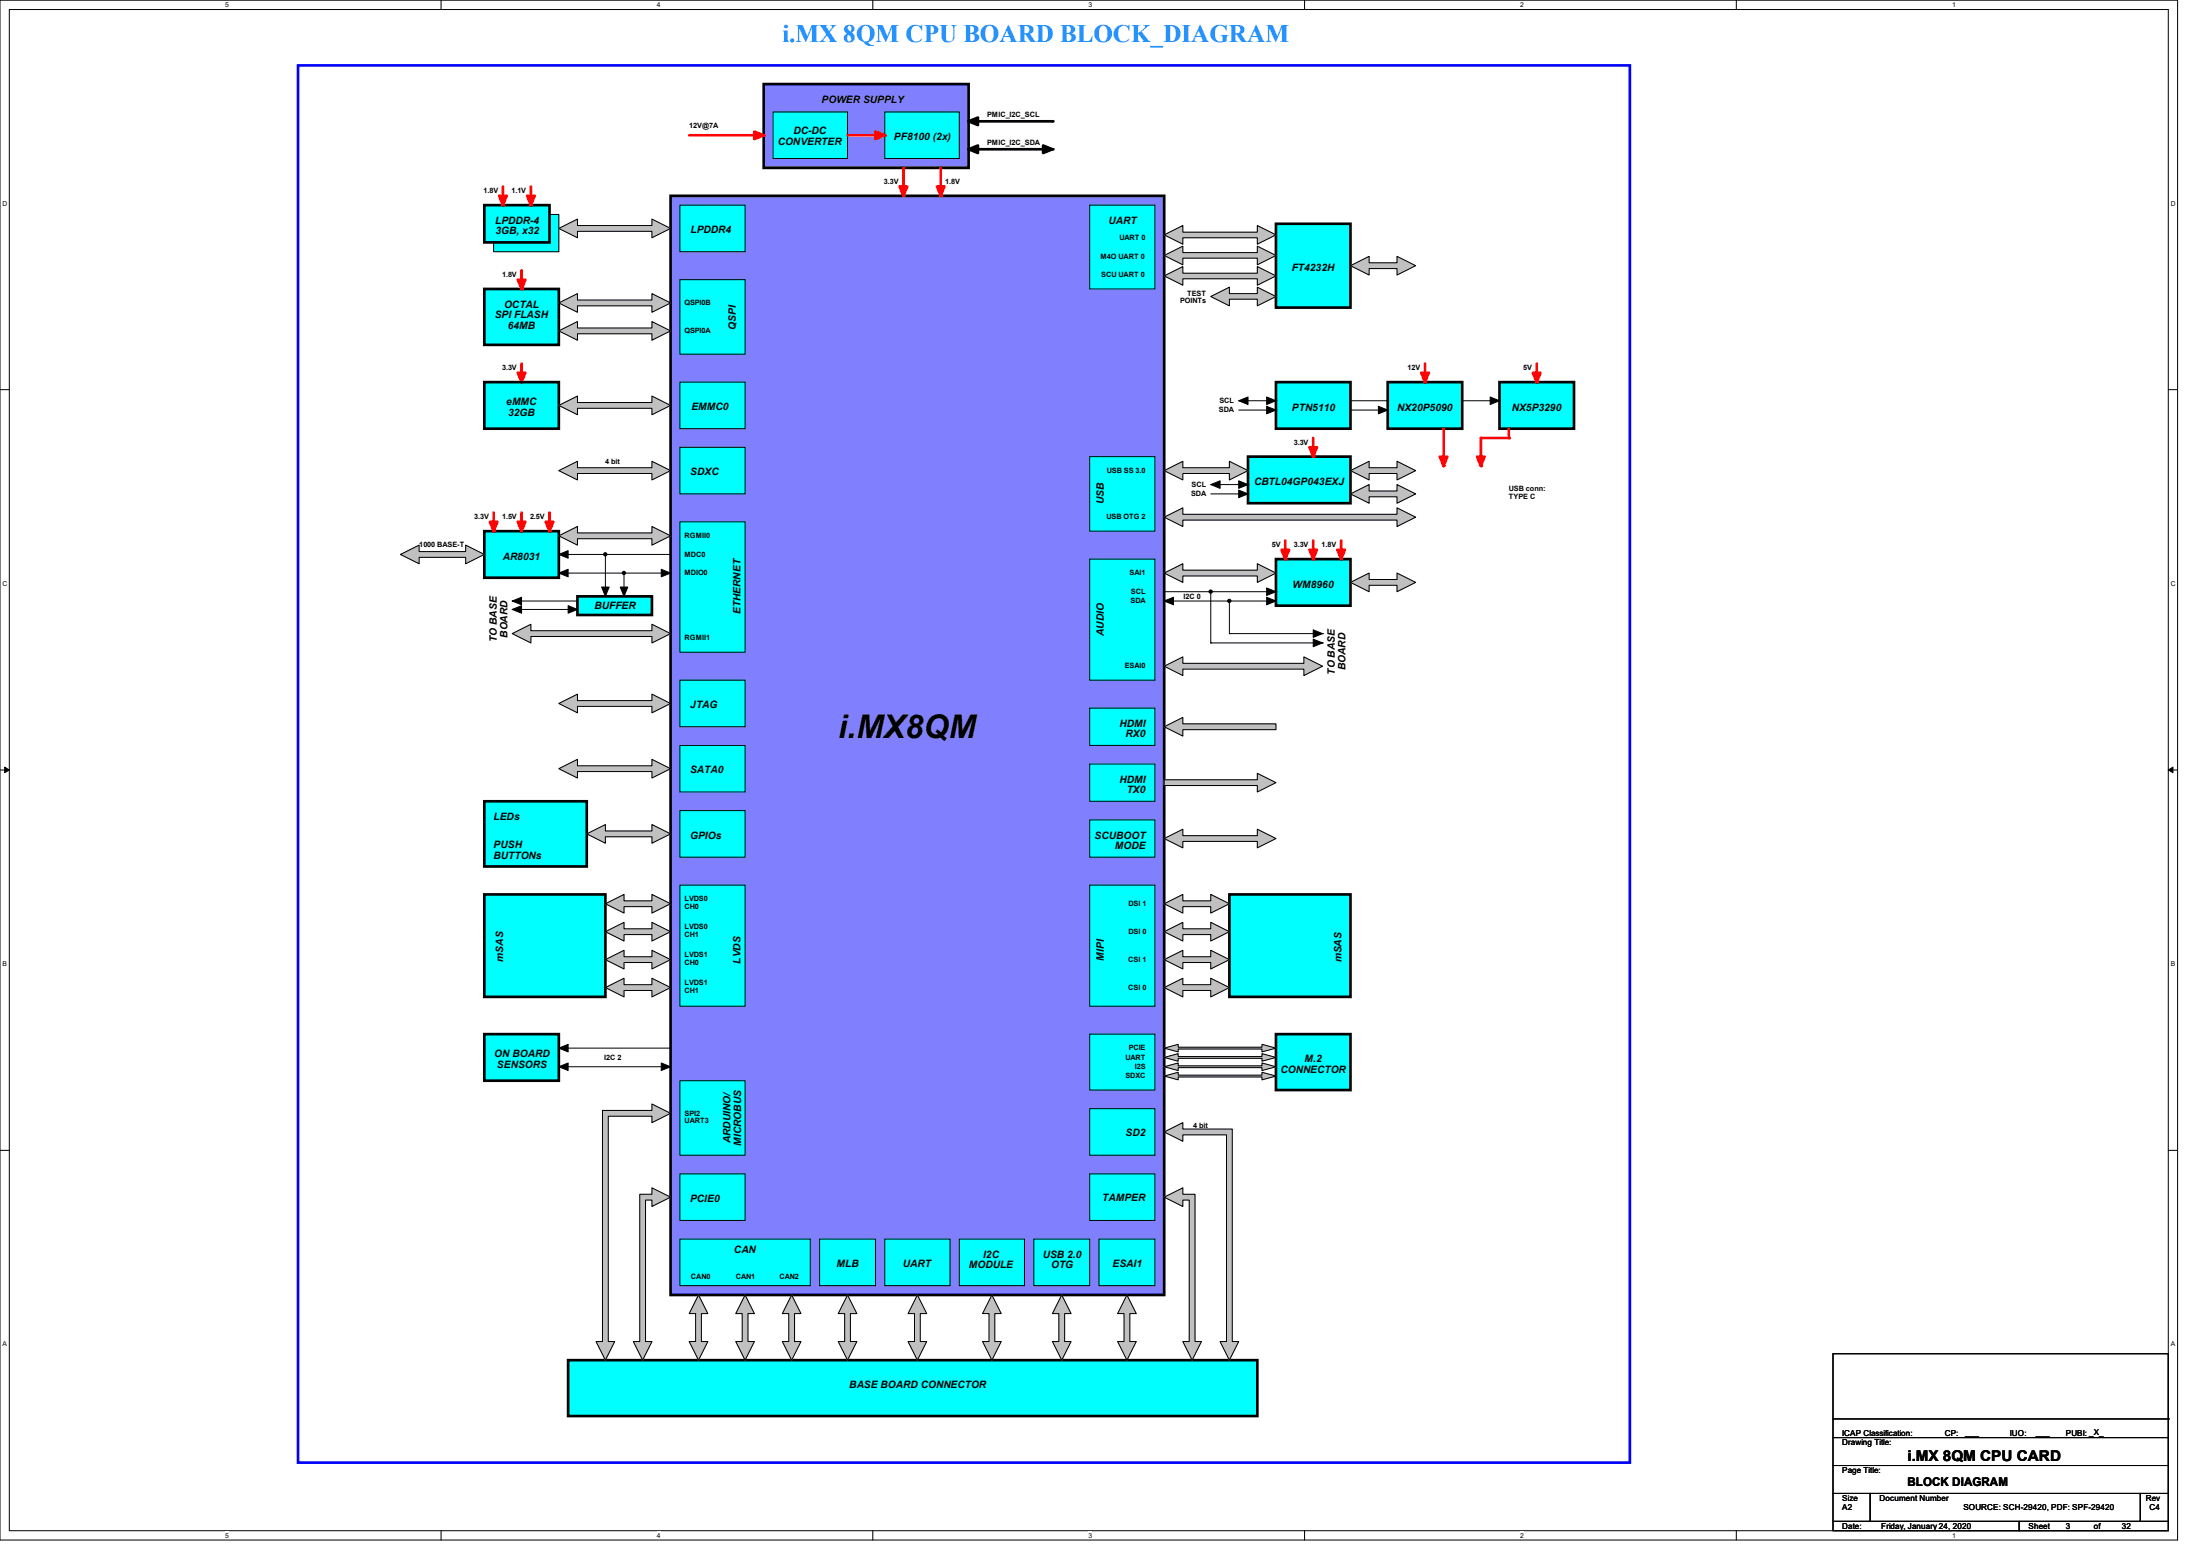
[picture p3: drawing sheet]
<svg xmlns="http://www.w3.org/2000/svg" width="420mm" height="297mm" viewBox="0 0 420 297" stroke-linecap="round" stroke-linejoin="round" font-family="sans-serif">
<path d="M0 0h415.7v294h-415.7zM1.8 1.8h412.1v290.4h-412.1z" fill="none" stroke="#000" stroke-width=".19"/>
<g fill="#fff">
<path d="M43 .2h.6v1.4h-.6z"/>
<path d="M43 292.4h.6v1.4h-.6z"/>
</g>
<path d="M84.2 0v1.8M84.2 292.2v1.8" fill="none" stroke="#000" stroke-width=".19"/>
<g fill="#fff">
<path d="M125.4 .2h.7v1.4h-.7z"/>
<path d="M125.4 292.4h.7v1.4h-.7z"/>
</g>
<path d="M166.6 0v1.8M166.6 292.2v1.8" fill="none" stroke="#000" stroke-width=".19"/>
<g fill="#fff">
<path d="M207.8 .2h.7v1.4h-.7z"/>
<path d="M207.8 292.4h.7v1.4h-.7z"/>
</g>
<path d="M249 0v1.8M249 292.2v1.8" fill="none" stroke="#000" stroke-width=".19"/>
<g fill="#fff">
<path d="M290.2 .2h.7v1.4h-.7z"/>
<path d="M290.2 292.4h.7v1.4h-.7z"/>
</g>
<path d="M331.5 0v1.8M331.5 292.2v1.8" fill="none" stroke="#000" stroke-width=".19"/>
<g fill="#fff">
<path d="M372.7 .2h.6v1.4h-.6z"/>
<path d="M372.7 292.4h.6v1.4h-.6z"/>
<path d="M.5 38.1h.9v1.4h-.9z"/>
<path d="M414.4 38.1h.9v1.4h-.9z"/>
<path d="M.5 110.7h.9v1.4h-.9z"/>
<path d="M414.4 110.7h.9v1.4h-.9z"/>
</g>
<path d="M0 74.4h1.8M413.9 74.4h1.8" fill="none" stroke="#000" stroke-width=".19"/>
<g fill="#fff">
<path d="M.5 183.3h.8v1.4h-.8z"/>
<path d="M414.4 183.3h.8v1.4h-.8z"/>
</g>
<path d="M0 147h1.8M413.9 147h1.8" fill="none" stroke="#000" stroke-width=".19"/>
<path d="M.9 146.4l.9 .6-.9 .5zM413.9 147l.9-.6v1.1z" fill="#000" stroke="#000" stroke-width=".19"/>
<g fill="#fff">
<path d="M.5 255.9h.8v1.4h-.8z"/>
<path d="M414.4 255.9h.8v1.4h-.8z"/>
</g>
<path d="M147.6 21.4h14.2v8.9h-14.2zM168.9 21.4h14.2v8.9h-14.2zM0 219.6h1.8M413.9 219.6h1.8" fill="none" stroke="#000" stroke-width=".19"/>
<path d="M56.9 12.5h254.2v266.7h-254.2z" fill="none" stroke="#00f" stroke-width=".51"/>
<g fill="#8080ff" stroke="#8080ff" stroke-width=".19">
<path d="M128 37.4h94.2v209.8h-94.2z" fill-rule="evenodd"/>
<path d="M145.8 16h39.1v16h-39.1z" fill-rule="evenodd"/>
</g>
<g fill="#0ff" stroke="#0ff" stroke-width=".19">
<path d="M147.6 21.4h14.2v8.9h-14.2z" fill-rule="evenodd"/>
<path d="M168.9 21.4h14.2v8.9h-14.2z" fill-rule="evenodd"/>
</g>
<path d="M145.8 16h39.1v16h-39.1z" fill="none" stroke="#000" stroke-width=".51"/>
<path d="M131.6 25.8h14.2" fill="none" stroke="#f00" stroke-width=".51"/>
<circle cx="145.8" cy="25.8" r=".25" fill="#f00"/>
<path d="M144 25.1l1.8 .7-1.8 .7z" fill-rule="evenodd" fill="#f00" stroke="#f00" stroke-width=".51"/>
<path d="M161.8 25.8h7.1" fill="none" stroke="#f00" stroke-width=".51"/>
<circle cx="168.9" cy="25.8" r=".25" fill="#f00"/>
<path d="M167.1 25.1l1.8 .7-1.8 .7z" fill-rule="evenodd" fill="#f00" stroke="#f00" stroke-width=".51"/>
<path d="M92.5 39.2h12.4v7.1h-12.4zM184.9 23.2h16M184.9 28.5h16M92.5 55.2h14.2v10.6h-14.2z" fill="none" stroke="#000" stroke-width=".51"/>
<g fill="#000">
<circle cx="200.9" cy="28.5" r=".25"/>
<circle cx="200.9" cy="23.2" r=".25"/>
</g>
<g fill="#000" stroke="#000" stroke-width=".51">
<path d="M184.9 23.2l1.8-.8v1.5z" fill-rule="evenodd"/>
<path d="M184.9 28.5l1.8-.7v1.4z" fill-rule="evenodd"/>
<path d="M199.1 27.8l1.8 .7-1.8 .7z" fill-rule="evenodd"/>
</g>
<g fill="#0ff" stroke="#0ff" stroke-width=".19">
<path d="M92.5 39.2h12.4v7.1h-12.4z" fill-rule="evenodd"/>
<path d="M94.2 46.3h10.7v-5.4h1.8v7.1h-12.5z" fill-rule="evenodd"/>
<path d="M92.5 55.2h14.2v10.6h-14.2z" fill-rule="evenodd"/>
</g>
<path d="M94.2 46.3h10.7v-5.4h1.8v7.1h-12.5z" fill="none" stroke="#000" stroke-width=".19"/>
<path d="M101.3 35.6v3.6" fill="none" stroke="#f00" stroke-width=".51"/>
<circle cx="101.3" cy="39.2" r=".25" fill="#f00"/>
<path d="M100.6 37.4h1.5l-.8 1.8z" fill-rule="evenodd" fill="#f00" stroke="#f00" stroke-width=".51"/>
<path d="M96 35.6v3.6" fill="none" stroke="#f00" stroke-width=".51"/>
<circle cx="96" cy="39.2" r=".25" fill="#f00"/>
<path d="M95.3 37.4h1.4l-.7 1.8z" fill-rule="evenodd" fill="#f00" stroke="#f00" stroke-width=".51"/>
<path d="M99.6 51.6v3.6" fill="none" stroke="#f00" stroke-width=".51"/>
<circle cx="99.6" cy="55.2" r=".25" fill="#f00"/>
<path d="M98.8 53.4h1.5l-.7 1.8z" fill-rule="evenodd" fill="#f00" stroke="#f00" stroke-width=".51"/>
<path d="M92.5 72.9h14.2v8.9h-14.2z" fill-rule="evenodd" fill="#0ff" stroke="#0ff" stroke-width=".19"/>
<path d="M99.6 69.4v3.5" fill="none" stroke="#f00" stroke-width=".51"/>
<circle cx="99.6" cy="72.9" r=".25" fill="#f00"/>
<path d="M98.8 71.2h1.5l-.7 1.7z" fill-rule="evenodd" fill="#f00" stroke="#f00" stroke-width=".51"/>
<path d="M92.5 72.9h14.2v8.9h-14.2z" fill="none" stroke="#000" stroke-width=".51"/>
<path d="M92.5 101.4h14.2v8.9h-14.2z" fill-rule="evenodd" fill="#0ff" stroke="#0ff" stroke-width=".19"/>
<path d="M99.6 97.8v3.6" fill="none" stroke="#f00" stroke-width=".51"/>
<circle cx="99.6" cy="101.4" r=".25" fill="#f00"/>
<path d="M92.5 101.4h14.2v8.9h-14.2z" fill="none" stroke="#000" stroke-width=".51"/>
<path d="M98.8 99.6h1.5l-.7 1.8z" fill-rule="evenodd" fill="#f00" stroke="#f00" stroke-width=".51"/>
<path d="M94.2 97.8v3.6" fill="none" stroke="#f00" stroke-width=".51"/>
<circle cx="94.2" cy="101.4" r=".25" fill="#f00"/>
<path d="M93.5 99.6h1.5l-.8 1.8z" fill-rule="evenodd" fill="#f00" stroke="#f00" stroke-width=".51"/>
<path d="M104.9 97.8v3.6" fill="none" stroke="#f00" stroke-width=".51"/>
<circle cx="104.9" cy="101.4" r=".25" fill="#f00"/>
<path d="M104.2 99.6h1.4l-.7 1.8z" fill-rule="evenodd" fill="#f00" stroke="#f00" stroke-width=".51"/>
<g fill="#000" stroke="#000" stroke-width=".19">
<path d="M97.8 114.7l1.8-.7v1.4z" fill-rule="evenodd"/>
<path d="M97.8 116.3l1.8-.7v1.5z" fill-rule="evenodd"/>
<path d="M106.7 105.8l1.8-.7v1.5z" fill-rule="evenodd"/>
<path d="M106.7 109.4l1.8-.7v1.4z" fill-rule="evenodd"/>
<path d="M108.5 115.6l1.7 .7-1.7 .8z" fill-rule="evenodd"/>
<path d="M114.9 112.1h1.4l-.7 1.7z" fill-rule="evenodd"/>
<path d="M118.4 112.1h1.4l-.7 1.7z" fill-rule="evenodd"/>
<path d="M126.2 108.7l1.8 .7-1.8 .7z" fill-rule="evenodd"/>
<path d="M222.2 114.7l1.8-.7v1.4z" fill-rule="evenodd"/>
<path d="M241.8 112.2l1.8 .7-1.8 .8z" fill-rule="evenodd"/>
<path d="M241.8 114l1.8 .7-1.8 .7z" fill-rule="evenodd"/>
<path d="M250.7 120.2l1.8 .7-1.8 .8z" fill-rule="evenodd"/>
<path d="M250.7 122l1.8 .7-1.8 .7z" fill-rule="evenodd"/>
<path d="M106.7 200.1l1.8-.8v1.5z" fill-rule="evenodd"/>
<path d="M106.7 203.6l1.8-.7v1.4z" fill-rule="evenodd"/>
<path d="M126.2 202.9l1.8 .7-1.8 .7z" fill-rule="evenodd"/>
<circle cx="115.5" cy="105.8" r=".32"/>
<circle cx="119.1" cy="109.4" r=".32"/>
<circle cx="231.1" cy="112.9" r=".32"/>
<circle cx="234.7" cy="114.7" r=".32"/>
</g>
<g fill="none" stroke="#000" stroke-width=".19">
<path d="M97.8 116.3h.1M97.8 114.7h.1M97.8 116.3h12.4M97.8 114.7h12.4M106.7 105.8h.1M106.7 109.4h.1M106.7 105.8h21.3M106.7 109.4h21.3M115.6 113.8h.1M115.6 105.8v8M119.1 113.8h.1M119.1 109.4v4.4"/>
<path d="M222.2 114.7h.1M222.2 114.7h21.4M222.2 112.9h21.4M231.1 112.9v9.8M234.7 114.7v6.2M243.6 112.9h.1M231.1 122.7h.1M231.1 122.7h21.4M234.7 120.9h.1M234.7 120.9h17.8M252.5 120.9h.1M252.5 122.7h.1"/>
<path d="M106.7 200.1h.1M106.7 203.6h.1M106.7 200.1h21.3M106.7 203.6h21.3"/>
</g>
<g fill="#0ff" stroke="#0ff" stroke-width=".19">
<path d="M110.2 113.8h14.3v3.6h-14.3z" fill-rule="evenodd"/>
<path d="M108.5 259.6h131.5v10.7h-131.5z" fill-rule="evenodd"/>
<path d="M92.5 197.4h14.2v8.9h-14.2z" fill-rule="evenodd"/>
<path d="M92.5 170.7h23.1v19.6h-23.1z" fill-rule="evenodd"/>
<path d="M234.7 170.7h23.1v19.6h-23.1z" fill-rule="evenodd"/>
<path d="M243.6 197.4h14.2v10.7h-14.2z" fill-rule="evenodd"/>
<path d="M92.5 153h19.5v12.4h-19.5z" fill-rule="evenodd"/>
<path d="M243.6 106.7h14.2v8.9h-14.2z" fill-rule="evenodd"/>
</g>
<path d="M110.2 113.8h14.3v3.6h-14.3zM243.6 106.7h14.2v8.9h-14.2zM92.5 153h19.5v12.4h-19.5zM92.5 170.7h23.1v19.6h-23.1zM234.7 170.7h23.1v19.6h-23.1zM92.5 197.4h14.2v8.9h-14.2zM243.6 197.4h14.2v10.7h-14.2zM108.5 259.6h131.5v10.7h-131.5z" fill="none" stroke="#000" stroke-width=".51"/>
<path d="M245.4 103.2v3.5" fill="none" stroke="#f00" stroke-width=".51"/>
<circle cx="245.4" cy="106.7" r=".25" fill="#f00"/>
<path d="M250.7 103.2v3.5" fill="none" stroke="#f00" stroke-width=".51"/>
<circle cx="250.7" cy="106.7" r=".25" fill="#f00"/>
<path d="M256 103.2v3.5" fill="none" stroke="#f00" stroke-width=".51"/>
<circle cx="256" cy="106.7" r=".25" fill="#f00"/>
<g fill="#f00" stroke="#f00" stroke-width=".51">
<path d="M244.6 104.9h1.5l-.7 1.8z" fill-rule="evenodd"/>
<path d="M250 104.9h1.4l-.7 1.8z" fill-rule="evenodd"/>
<path d="M255.3 104.9h1.5l-.8 1.8z" fill-rule="evenodd"/>
</g>
<path d="M238.3 87.2h19.5v8.9h-19.5z" fill-rule="evenodd" fill="#0ff" stroke="#0ff" stroke-width=".19"/>
<path d="M238.3 87.2h19.5v8.9h-19.5z" fill="none" stroke="#000" stroke-width=".51"/>
<path d="M250.7 83.6v3.6" fill="none" stroke="#f00" stroke-width=".51"/>
<circle cx="250.7" cy="87.2" r=".25" fill="#f00"/>
<path d="M250 85.4h1.4l-.7 1.8z" fill-rule="evenodd" fill="#f00" stroke="#f00" stroke-width=".51"/>
<g fill="none" stroke="#000" stroke-width=".19">
<path d="M236.5 76.5h7.1M236.5 78.3h7.1M243.6 76.5h.1M243.6 78.3h.1M257.8 76.5h7.1M257.8 78.3h7.1M264.9 76.5h.1M264.9 78.3h.1M279.1 76.5h7.2M286.3 76.5h.1M231.1 92.5h7.2M231.1 94.3h7.2"/>
<path d="M238.3 92.5h.1M238.3 94.3h.1"/>
</g>
<g fill="#000" stroke="#000" stroke-width=".19">
<path d="M236.5 76.5l1.8-.7v1.4z" fill-rule="evenodd"/>
<path d="M241.8 75.8l1.8 .7-1.8 .7z" fill-rule="evenodd"/>
<path d="M241.8 77.6l1.8 .7-1.8 .7z" fill-rule="evenodd"/>
<path d="M263.1 77.6l1.8 .7-1.8 .7z" fill-rule="evenodd"/>
<path d="M284.5 75.8l1.8 .7-1.8 .7z" fill-rule="evenodd"/>
<path d="M231.1 92.5l1.8-.7v1.4z" fill-rule="evenodd"/>
<path d="M236.5 91.8l1.8 .7-1.8 .7z" fill-rule="evenodd"/>
<path d="M236.5 93.6l1.8 .7-1.8 .7z" fill-rule="evenodd"/>
</g>
<g fill="#0ff" stroke="#0ff" stroke-width=".19">
<path d="M243.6 72.9h14.2v8.9h-14.2z" fill-rule="evenodd"/>
<path d="M264.9 72.9h14.2v8.9h-14.2z" fill-rule="evenodd"/>
<path d="M286.3 72.9h14.2v8.9h-14.2z" fill-rule="evenodd"/>
</g>
<path d="M243.6 72.9h14.2v8.9h-14.2zM264.9 72.9h14.2v8.9h-14.2zM286.3 72.9h14.2v8.9h-14.2z" fill="none" stroke="#000" stroke-width=".51"/>
<path d="M272 69.4v3.5" fill="none" stroke="#f00" stroke-width=".51"/>
<circle cx="272" cy="72.9" r=".25" fill="#f00"/>
<path d="M271.3 71.2h1.5l-.8 1.7z" fill-rule="evenodd" fill="#f00" stroke="#f00" stroke-width=".51"/>
<path d="M293.4 69.4v3.5" fill="none" stroke="#f00" stroke-width=".51"/>
<circle cx="293.4" cy="72.9" r=".25" fill="#f00"/>
<path d="M292.7 71.2h1.4l-.7 1.7z" fill-rule="evenodd" fill="#f00" stroke="#f00" stroke-width=".51"/>
<path d="M275.6 81.8v7.1" fill="none" stroke="#f00" stroke-width=".51"/>
<circle cx="275.6" cy="88.9" r=".25" fill="#f00"/>
<path d="M274.9 87.2h1.4l-.7 1.7z" fill-rule="evenodd" fill="#f00" stroke="#f00" stroke-width=".51"/>
<path d="M282.7 83.6v5.3" fill="none" stroke="#f00" stroke-width=".51"/>
<circle cx="282.7" cy="88.9" r=".25" fill="#f00"/>
<path d="M282 87.2h1.4l-.7 1.7z" fill-rule="evenodd" fill="#f00" stroke="#f00" stroke-width=".51"/>
<path d="M288 81.8v1.8" fill="none" stroke="#f00" stroke-width=".51"/>
<circle cx="288" cy="83.6" r=".25" fill="#f00"/>
<path d="M282.7 83.6h5.3" fill="none" stroke="#f00" stroke-width=".51"/>
<circle cx="288" cy="83.6" r=".25" fill="#f00"/>
<g fill="#0ff" stroke="#0ff" stroke-width=".19">
<path d="M243.6 42.7h14.2v16h-14.2z" fill-rule="evenodd"/>
<path d="M208 39.2h12.5v16h-12.5z" fill-rule="evenodd"/>
<path d="M208 87.2h12.5v14.2h-12.5z" fill-rule="evenodd"/>
<path d="M208 106.7h12.5v23.1h-12.5z" fill-rule="evenodd"/>
<path d="M208 135.2h12.5v7.1h-12.5z" fill-rule="evenodd"/>
<path d="M208 145.8h12.5v7.2h-12.5z" fill-rule="evenodd"/>
<path d="M208 156.5h12.5v7.1h-12.5z" fill-rule="evenodd"/>
<path d="M208 169h12.5v23.1h-12.5z" fill-rule="evenodd"/>
<path d="M208 197.4h12.5v10.7h-12.5z" fill-rule="evenodd"/>
<path d="M208 211.6h12.5v8.9h-12.5z" fill-rule="evenodd"/>
<path d="M208 224.1h12.5v8.9h-12.5z" fill-rule="evenodd"/>
<path d="M209.8 236.5h10.7v8.9h-10.7z" fill-rule="evenodd"/>
<path d="M129.8 236.5h24.9v8.9h-24.9z" fill-rule="evenodd"/>
<path d="M156.5 236.5h10.6v8.9h-10.6z" fill-rule="evenodd"/>
<path d="M168.9 236.5h12.5v8.9h-12.5z" fill-rule="evenodd"/>
<path d="M183.1 236.5h12.5v8.9h-12.5z" fill-rule="evenodd"/>
<path d="M197.4 236.5h10.6v8.9h-10.6z" fill-rule="evenodd"/>
<path d="M129.8 224.1h12.4v8.9h-12.4z" fill-rule="evenodd"/>
<path d="M129.8 206.3h12.4v14.2h-12.4z" fill-rule="evenodd"/>
<path d="M129.8 169h12.4v23.1h-12.4z" fill-rule="evenodd"/>
<path d="M129.8 154.7h12.4v8.9h-12.4z" fill-rule="evenodd"/>
<path d="M129.8 142.3h12.4v8.9h-12.4z" fill-rule="evenodd"/>
<path d="M129.8 129.8h12.4v8.9h-12.4z" fill-rule="evenodd"/>
<path d="M129.8 99.6h12.4v24.9h-12.4z" fill-rule="evenodd"/>
<path d="M129.8 85.4h12.4v8.9h-12.4z" fill-rule="evenodd"/>
<path d="M129.8 72.9h12.4v8.9h-12.4z" fill-rule="evenodd"/>
<path d="M129.8 53.4h12.4v14.2h-12.4z" fill-rule="evenodd"/>
<path d="M129.8 39.2h12.4v8.8h-12.4z" fill-rule="evenodd"/>
</g>
<path d="M128 37.4h94.2v209.8h-94.2zM243.6 42.7h14.2v16h-14.2z" fill="none" stroke="#000" stroke-width=".51"/>
<g fill="none" stroke="#000" stroke-width=".19">
<path d="M129.8 39.2h12.4v8.8h-12.4zM208 39.2h12.5v16h-12.5zM129.8 53.4h12.4v14.2h-12.4zM129.8 72.9h12.4v8.9h-12.4zM129.8 99.6h12.4v24.9h-12.4zM129.8 85.4h12.4v8.9h-12.4zM208 87.2h12.5v14.2h-12.5zM208 106.7h12.5v23.1h-12.5zM129.8 129.8h12.4v8.9h-12.4zM208 135.2h12.5v7.1h-12.5zM129.8 154.7h12.4v8.9h-12.4zM129.8 142.3h12.4v8.9h-12.4z"/>
<path d="M208 145.8h12.5v7.2h-12.5zM208 156.5h12.5v7.1h-12.5zM129.8 169h12.4v23.1h-12.4zM208 169h12.5v23.1h-12.5zM208 197.4h12.5v10.7h-12.5zM129.8 206.3h12.4v14.2h-12.4zM208 211.6h12.5v8.9h-12.5zM129.8 236.5h24.9v8.9h-24.9zM129.8 224.1h12.4v8.9h-12.4zM156.5 236.5h10.6v8.9h-10.6zM168.9 236.5h12.5v8.9h-12.5zM183.1 236.5h12.5v8.9h-12.5z"/>
<path d="M197.4 236.5h10.6v8.9h-10.6zM208 224.1h12.5v8.9h-12.5zM209.8 236.5h10.7v8.9h-10.7z"/>
</g>
<path d="M172.5 32v5.4" fill="none" stroke="#f00" stroke-width=".51"/>
<circle cx="172.5" cy="37.4" r=".25" fill="#f00"/>
<path d="M179.6 32v5.4" fill="none" stroke="#f00" stroke-width=".51"/>
<circle cx="179.6" cy="37.4" r=".25" fill="#f00"/>
<g fill="#f00" stroke="#f00" stroke-width=".51">
<path d="M171.7 35.6h1.5l-.7 1.8z" fill-rule="evenodd"/>
<path d="M178.9 35.6h1.4l-.7 1.8z" fill-rule="evenodd"/>
</g>
<g fill="#c0c0c0" stroke="#c0c0c0" stroke-width=".19">
<path d="M106.7 43.6l3.5-1.8v1.3h14.3v-1.3l3.5 1.8-3.5 1.8v-1.2h-14.3v1.2z" fill-rule="evenodd"/>
<path d="M106.7 57.8l3.5-1.8v1.3h14.3v-1.3l3.5 1.8-3.5 1.8v-1.2h-14.3v1.2z" fill-rule="evenodd"/>
<path d="M106.7 63.2l3.5-1.8v1.2h14.3v-1.2l3.5 1.8-3.5 1.7v-1.2h-14.3v1.2z" fill-rule="evenodd"/>
<path d="M106.7 77.4l3.5-1.8v1.2h14.3v-1.2l3.5 1.8-3.5 1.8v-1.3h-14.3v1.3z" fill-rule="evenodd"/>
<path d="M106.7 89.8l3.5-1.7v1.2h14.3v-1.2l3.5 1.7-3.5 1.8v-1.2h-14.3v1.2z" fill-rule="evenodd"/>
<path d="M106.7 102.3l3.5-1.8v1.2h14.3v-1.2l3.5 1.8-3.5 1.8v-1.3h-14.3v1.3z" fill-rule="evenodd"/>
<path d="M76.5 105.8l3.5-1.7v1.2h8.9v-1.2l3.6 1.7-3.6 1.8v-1.2h-8.9v1.2z" fill-rule="evenodd"/>
<path d="M97.8 120.9l3.5-1.7v1.2h23.2v-1.2l3.5 1.7-3.5 1.8v-1.2h-23.2v1.2z" fill-rule="evenodd"/>
<path d="M106.7 134.3l3.5-1.8v1.2h14.3v-1.2l3.5 1.8-3.5 1.8v-1.3h-14.3v1.3z" fill-rule="evenodd"/>
<path d="M106.7 146.7l3.5-1.8v1.3h14.3v-1.3l3.5 1.8-3.5 1.8v-1.2h-14.3v1.2z" fill-rule="evenodd"/>
<path d="M112 159.2l3.6-1.8v1.2h8.9v-1.2l3.5 1.8-3.5 1.8v-1.3h-8.9v1.3z" fill-rule="evenodd"/>
<path d="M115.6 172.5l3.5-1.8v1.3h5.4v-1.3l3.5 1.8-3.5 1.8v-1.2h-5.4v1.2z" fill-rule="evenodd"/>
<path d="M115.6 177.8l3.5-1.7v1.2h5.4v-1.2l3.5 1.7-3.5 1.8v-1.2h-5.4v1.2z" fill-rule="evenodd"/>
<path d="M115.6 183.2l3.5-1.8v1.2h5.4v-1.2l3.5 1.8-3.5 1.8v-1.3h-5.4v1.3z" fill-rule="evenodd"/>
<path d="M115.6 188.5l3.5-1.8v1.3h5.4v-1.3l3.5 1.8-3.5 1.8v-1.2h-5.4v1.2z" fill-rule="evenodd"/>
<path d="M133.3 247.2l1.8 3.5h-1.2v5.4h1.2l-1.8 3.5-1.7-3.5h1.2v-5.4h-1.2z" fill-rule="evenodd"/>
<path d="M142.2 247.2l1.8 3.5h-1.2v5.4h1.2l-1.8 3.5-1.7-3.5h1.2v-5.4h-1.2z" fill-rule="evenodd"/>
<path d="M151.1 247.2l1.8 3.5h-1.2v5.4h1.2l-1.8 3.5-1.7-3.5h1.2v-5.4h-1.2z" fill-rule="evenodd"/>
<path d="M161.8 247.2l1.8 3.5h-1.3v5.4h1.3l-1.8 3.5-1.8-3.5h1.2v-5.4h-1.2z" fill-rule="evenodd"/>
<path d="M175.1 247.2l1.8 3.5h-1.2v5.4h1.2l-1.8 3.5-1.7-3.5h1.2v-5.4h-1.2z" fill-rule="evenodd"/>
<path d="M189.4 247.2l1.7 3.5h-1.2v5.4h1.2l-1.7 3.5-1.8-3.5h1.2v-5.4h-1.2z" fill-rule="evenodd"/>
<path d="M202.7 247.2l1.8 3.5h-1.3v5.4h1.3l-1.8 3.5-1.8-3.5h1.2v-5.4h-1.2z" fill-rule="evenodd"/>
<path d="M215.1 247.2l1.8 3.5h-1.2v5.4h1.2l-1.8 3.5-1.7-3.5h1.2v-5.4h-1.2z" fill-rule="evenodd"/>
<path d="M115 212h9.5v-1.3l3.5 1.8-3.5 1.8v-1.2h-8.4v43h1.2l-1.7 3.5-1.8-3.5h1.2z" fill-rule="evenodd"/>
<path d="M122.1 228h2.4v-1.3l3.5 1.8-3.5 1.8v-1.2h-1.3v27h1.3l-1.8 3.5-1.8-3.5h1.2z" fill-rule="evenodd"/>
<path d="M222.2 228.5l3.6-1.8v1.3h2.3v28.1h1.3l-1.8 3.5-1.8-3.5h1.2v-27h-1.2v1.2z" fill-rule="evenodd"/>
<path d="M222.2 216.1l3.6-1.8v1.2h9.4v40.6h1.3l-1.8 3.5-1.8-3.5h1.2v-39.5h-8.3v1.2z" fill-rule="evenodd"/>
<path d="M222.2 200.1l2.7-.8v.6h16v-.6l2.7 .8-2.7 .7v-.6h-16v.6z" fill-rule="evenodd"/>
<path d="M222.2 203.6l2.7-.7v.6h16v-.6l2.7 .7-2.7 .7v-.5h-16v.5z" fill-rule="evenodd"/>
<path d="M222.2 201.8l2.7-.7v.6h16v-.6l2.7 .7-2.7 .8v-.6h-16v.6z" fill-rule="evenodd"/>
<path d="M222.2 205.4l2.7-.7v.5h16v-.5l2.7 .7-2.7 .7v-.5h-16v.5z" fill-rule="evenodd"/>
<path d="M222.2 109.4l3.6-1.8v1.2h14.2v-1.2l3.6 1.8-3.6 1.8v-1.3h-14.2v1.3z" fill-rule="evenodd"/>
<path d="M257.8 111.2l3.6-1.8v1.2h5.3v-1.2l3.6 1.8-3.6 1.7v-1.2h-5.3v1.2z" fill-rule="evenodd"/>
<path d="M222.2 127.2l3.6-1.8v1.2h23.1v-1.2l3.6 1.8-3.6 1.7v-1.2h-23.1v1.2z" fill-rule="evenodd"/>
<path d="M222.2 138.7l3.6-1.8v1.3h17.8v1.1h-17.8v1.2z" fill-rule="evenodd"/>
<path d="M222.2 148.8h17.8v-1.2l3.6 1.8-3.6 1.8v-1.3h-17.8z" fill-rule="evenodd"/>
<path d="M222.2 160.1l3.6-1.8v1.2h14.2v-1.2l3.6 1.8-3.6 1.7v-1.2h-14.2v1.2z" fill-rule="evenodd"/>
<path d="M222.2 172.5l3.6-1.8v1.3h5.3v-1.3l3.6 1.8-3.6 1.8v-1.2h-5.3v1.2z" fill-rule="evenodd"/>
<path d="M222.2 177.8l3.6-1.7v1.2h5.3v-1.2l3.6 1.7-3.6 1.8v-1.2h-5.3v1.2z" fill-rule="evenodd"/>
<path d="M222.2 183.2l3.6-1.8v1.2h5.3v-1.2l3.6 1.8-3.6 1.8v-1.3h-5.3v1.3z" fill-rule="evenodd"/>
<path d="M222.2 188.5l3.6-1.8v1.3h5.3v-1.3l3.6 1.8-3.6 1.8v-1.2h-5.3v1.2z" fill-rule="evenodd"/>
<path d="M222.2 89.8l3.6-1.7v1.2h8.9v-1.2l3.6 1.7-3.6 1.8v-1.2h-8.9v1.2z" fill-rule="evenodd"/>
<path d="M257.8 89.8l3.6-1.7v1.2h5.3v-1.2l3.6 1.7-3.6 1.8v-1.2h-5.3v1.2z" fill-rule="evenodd"/>
<path d="M257.8 94.3l3.6-1.8v1.2h5.3v-1.2l3.6 1.8-3.6 1.8v-1.3h-5.3v1.3z" fill-rule="evenodd"/>
<path d="M222.2 98.7l3.6-1.8v1.3h40.9v-1.3l3.6 1.8-3.6 1.8v-1.2h-40.9v1.2z" fill-rule="evenodd"/>
<path d="M222.2 44.8l3.6-1.7v1.2h14.2v-1.2l3.6 1.7-3.6 1.8v-1.2h-14.2v1.2z" fill-rule="evenodd"/>
<path d="M222.2 48.8l3.6-1.8v1.2h14.2v-1.2l3.6 1.8-3.6 1.7v-1.2h-14.2v1.2z" fill-rule="evenodd"/>
<path d="M257.8 50.7l3.6-1.8v1.3h5.3v-1.3l3.6 1.8-3.6 1.8v-1.2h-5.3v1.2z" fill-rule="evenodd"/>
<path d="M222.2 52.7l3.6-1.8v1.3h14.2v-1.3l3.6 1.8-3.6 1.7v-1.2h-14.2v1.2z" fill-rule="evenodd"/>
<path d="M231.1 56.6l3.6-1.8v1.2h5.3v-1.2l3.6 1.8-3.6 1.8v-1.3h-5.3v1.3z" fill-rule="evenodd"/>
</g>
<g fill="none" stroke="#000" stroke-width=".19">
<path d="M106.7 43.6l3.5-1.8v1.3h14.3v-1.3l3.5 1.8-3.5 1.8v-1.2h-14.3v1.2zM106.7 57.8l3.5-1.8v1.3h14.3v-1.3l3.5 1.8-3.5 1.8v-1.2h-14.3v1.2zM222.2 44.8l3.6-1.7v1.2h14.2v-1.2l3.6 1.7-3.6 1.8v-1.2h-14.2v1.2zM222.2 48.8l3.6-1.8v1.2h14.2v-1.2l3.6 1.8-3.6 1.7v-1.2h-14.2v1.2zM222.2 52.7l3.6-1.8v1.3h14.2v-1.3l3.6 1.8-3.6 1.7v-1.2h-14.2v1.2zM231.1 56.6l3.6-1.8v1.2h5.3v-1.2l3.6 1.8-3.6 1.8v-1.3h-5.3v1.3zM257.8 50.7l3.6-1.8v1.3h5.3v-1.3l3.6 1.8-3.6 1.8v-1.2h-5.3v1.2zM106.7 63.2l3.5-1.8v1.2h14.3v-1.2l3.5 1.8-3.5 1.7v-1.2h-14.3v1.2zM106.7 77.4l3.5-1.8v1.2h14.3v-1.2l3.5 1.8-3.5 1.8v-1.3h-14.3v1.3zM106.7 89.8l3.5-1.7v1.2h14.3v-1.2l3.5 1.7-3.5 1.8v-1.2h-14.3v1.2zM222.2 89.8l3.6-1.7v1.2h8.9v-1.2l3.6 1.7-3.6 1.8v-1.2h-8.9v1.2zM222.2 98.7l3.6-1.8v1.3h40.9v-1.3l3.6 1.8-3.6 1.8v-1.2h-40.9v1.2z"/>
<path d="M257.8 89.8l3.6-1.7v1.2h5.3v-1.2l3.6 1.7-3.6 1.8v-1.2h-5.3v1.2zM257.8 94.3l3.6-1.8v1.2h5.3v-1.2l3.6 1.8-3.6 1.8v-1.3h-5.3v1.3zM76.5 105.8l3.5-1.7v1.2h8.9v-1.2l3.6 1.7-3.6 1.8v-1.2h-8.9v1.2zM106.7 102.3l3.5-1.8v1.2h14.3v-1.2l3.5 1.8-3.5 1.8v-1.3h-14.3v1.3zM222.2 109.4l3.6-1.8v1.2h14.2v-1.2l3.6 1.8-3.6 1.8v-1.3h-14.2v1.3zM257.8 111.2l3.6-1.8v1.2h5.3v-1.2l3.6 1.8-3.6 1.7v-1.2h-5.3v1.2zM97.8 120.9l3.5-1.7v1.2h23.2v-1.2l3.5 1.7-3.5 1.8v-1.2h-23.2v1.2zM106.7 134.3l3.5-1.8v1.2h14.3v-1.2l3.5 1.8-3.5 1.8v-1.3h-14.3v1.3zM222.2 127.2l3.6-1.8v1.2h23.1v-1.2l3.6 1.8-3.6 1.7v-1.2h-23.1v1.2zM222.2 138.7l3.6-1.8v1.3h17.8v1.1h-17.8v1.2zM106.7 146.7l3.5-1.8v1.3h14.3v-1.3l3.5 1.8-3.5 1.8v-1.2h-14.3v1.2zM112 159.2l3.6-1.8v1.2h8.9v-1.2l3.5 1.8-3.5 1.8v-1.3h-8.9v1.3z"/>
<path d="M222.2 148.8h17.8v-1.2l3.6 1.8-3.6 1.8v-1.3h-17.8zM115.6 172.5l3.5-1.8v1.3h5.4v-1.3l3.5 1.8-3.5 1.8v-1.2h-5.4v1.2zM115.6 177.8l3.5-1.7v1.2h5.4v-1.2l3.5 1.7-3.5 1.8v-1.2h-5.4v1.2zM222.2 160.1l3.6-1.8v1.2h14.2v-1.2l3.6 1.8-3.6 1.7v-1.2h-14.2v1.2zM222.2 172.5l3.6-1.8v1.3h5.3v-1.3l3.6 1.8-3.6 1.8v-1.2h-5.3v1.2zM222.2 177.8l3.6-1.7v1.2h5.3v-1.2l3.6 1.7-3.6 1.8v-1.2h-5.3v1.2zM115.6 183.2l3.5-1.8v1.2h5.4v-1.2l3.5 1.8-3.5 1.8v-1.3h-5.4v1.3zM115.6 188.5l3.5-1.8v1.3h5.4v-1.3l3.5 1.8-3.5 1.8v-1.2h-5.4v1.2zM222.2 183.2l3.6-1.8v1.2h5.3v-1.2l3.6 1.8-3.6 1.8v-1.3h-5.3v1.3zM222.2 188.5l3.6-1.8v1.3h5.3v-1.3l3.6 1.8-3.6 1.8v-1.2h-5.3v1.2zM115 212h9.5v-1.3l3.5 1.8-3.5 1.8v-1.2h-8.4v43h1.2l-1.7 3.5-1.8-3.5h1.2zM222.2 216.1l3.6-1.8v1.2h9.4v40.6h1.3l-1.8 3.5-1.8-3.5h1.2v-39.5h-8.3v1.2z"/>
<path d="M222.2 200.1l2.7-.8v.6h16v-.6l2.7 .8-2.7 .7v-.6h-16v.6zM222.2 203.6l2.7-.7v.6h16v-.6l2.7 .7-2.7 .7v-.5h-16v.5zM222.2 201.8l2.7-.7v.6h16v-.6l2.7 .7-2.7 .8v-.6h-16v.6zM222.2 205.4l2.7-.7v.5h16v-.5l2.7 .7-2.7 .7v-.5h-16v.5zM122.1 228h2.4v-1.3l3.5 1.8-3.5 1.8v-1.2h-1.3v27h1.3l-1.8 3.5-1.8-3.5h1.2zM222.2 228.5l3.6-1.8v1.3h2.3v28.1h1.3l-1.8 3.5-1.8-3.5h1.2v-27h-1.2v1.2zM133.3 247.2l1.8 3.5h-1.2v5.4h1.2l-1.8 3.5-1.7-3.5h1.2v-5.4h-1.2zM142.2 247.2l1.8 3.5h-1.2v5.4h1.2l-1.8 3.5-1.7-3.5h1.2v-5.4h-1.2zM151.1 247.2l1.8 3.5h-1.2v5.4h1.2l-1.8 3.5-1.7-3.5h1.2v-5.4h-1.2zM161.8 247.2l1.8 3.5h-1.3v5.4h1.3l-1.8 3.5-1.8-3.5h1.2v-5.4h-1.2zM175.1 247.2l1.8 3.5h-1.2v5.4h1.2l-1.8 3.5-1.7-3.5h1.2v-5.4h-1.2zM189.4 247.2l1.7 3.5h-1.2v5.4h1.2l-1.7 3.5-1.8-3.5h1.2v-5.4h-1.2z"/>
<path d="M202.7 247.2l1.8 3.5h-1.3v5.4h1.3l-1.8 3.5-1.8-3.5h1.2v-5.4h-1.2zM215.1 247.2l1.8 3.5h-1.2v5.4h1.2l-1.8 3.5-1.7-3.5h1.2v-5.4h-1.2zM349.9 258.4h64v16h-64zM349.9 274.4h64v5.3h-64zM349.9 279.7h64v5.4h-64zM349.9 270.8h64M413.9 270.8h.1M349.9 285.1h7.1v5.3h-7.1zM349.9 290.4h35.6v1.8h-35.6zM357 285.1h51.6v5.3h-51.6zM385.5 290.4h28.4v1.8h-28.4zM408.6 285.1h5.3v5.3h-5.3z"/>
</g>
<text font-size="6.2" x="160" y="140.9">i.MX8QM</text>
<text font-size="4.8" fill="#0080ff" x="149.4" y="8">i.MX 8QM CPU BOARD BLOCK_DIAGRAM</text>
<text font-size="2.8" x="364.1" y="278.8">i.MX 8QM CPU CARD</text>
<text font-size="2.3" x="364.1" y="283.6">BLOCK DIAGRAM</text>
<g font-size="1.9">
<text x="156.8" y="19.6">POWER SUPPLY</text>
<text x="148.5" y="27.7">CONVERTER</text>
<text x="151.5" y="25.7">DC-DC</text>
<text x="170.6" y="26.7">PF8100 (2x)</text>
<text x="94.5" y="42.7">LPDDR-4</text>
<text x="94.6" y="44.7">3GB, x32</text>
<text x="131.8" y="44.5">LPDDR4</text>
<text x="211.6" y="42.7">UART</text>
<text x="246.6" y="51.8">FT4232H</text>
<text x="96.2" y="58.7">OCTAL</text>
<text x="94.4" y="60.7">SPI FLASH</text>
<text x="96.9" y="62.8">64MB</text>
<text x="140.5" y="62.9" transform="rotate(-90 140.5 62.9)">QSPI</text>
<text x="96.6" y="77.4">eMMC</text>
<text x="97" y="79.4">32GB</text>
<text x="132" y="78.3">EMMC0</text>
<text x="246.6" y="78.4">PTN5110</text>
<text x="266.7" y="78.4">NX20P5090</text>
<text x="288.6" y="78.4">NX5P3290</text>
<text x="131.8" y="90.7">SDXC</text>
<text x="239.4" y="92.7">CBTL04GP043EXJ</text>
<text x="210.7" y="96.2" transform="rotate(-90 210.7 96.2)">USB</text>
<text x="96" y="106.9">AR8031</text>
<text x="246.8" y="112.2">WM8960</text>
<text x="113.5" y="116.3">BUFFER</text>
<text x="141.4" y="117.2" transform="rotate(-90 141.4 117.2)">ETHERNET</text>
<text x="94.8" y="122.6" transform="rotate(-90 94.8 122.6)">TO BASE</text>
<text x="96.9" y="121.7" transform="rotate(-90 96.9 121.7)">BOARD</text>
<text x="210.7" y="121.4" transform="rotate(-90 210.7 121.4)">AUDIO</text>
<text x="254.8" y="128.8" transform="rotate(-90 254.8 128.8)">TO BASE</text>
<text x="256.9" y="128" transform="rotate(-90 256.9 128)">BOARD</text>
<text x="131.8" y="135.2">JTAG</text>
<text x="213.7" y="138.7">HDMI</text>
<text x="214.9" y="140.8">RX0</text>
<text x="131.7" y="147.6">SATA0</text>
<text x="213.7" y="149.4">HDMI</text>
<text x="215.1" y="151.4">TX0</text>
<text x="94.2" y="156.5">LEDs</text>
<text x="94.2" y="161.8">PUSH</text>
<text x="131.7" y="160.1">GPIOs</text>
<text x="209" y="160.1">SCUBOOT</text>
<text x="94.2" y="163.9">BUTTONs</text>
<text x="212.8" y="162.1">MODE</text>
<text x="96.1" y="183.6" transform="rotate(-90 96.1 183.6)">mSAS</text>
<text x="141.4" y="183.9" transform="rotate(-90 141.4 183.9)">LVDS</text>
<text x="210.7" y="183.3" transform="rotate(-90 210.7 183.3)">MIPI</text>
<text x="256.1" y="183.7" transform="rotate(-90 256.1 183.7)">mSAS</text>
<text x="94.4" y="201.8">ON BOARD</text>
<text x="94.9" y="203.9">SENSORS</text>
<text x="249" y="202.7">M.2</text>
<text x="244.4" y="204.8">CONNECTOR</text>
<text x="139.4" y="218.2" transform="rotate(-90 139.4 218.2)">ARDUINO/</text>
<text x="141.5" y="218.7" transform="rotate(-90 141.5 218.7)">MICROBUS</text>
<text x="214.9" y="216.8">SD2</text>
<text x="131.7" y="229.4">PCIE0</text>
<text x="210.4" y="229.2">TAMPER</text>
<text x="140.1" y="239.2">CAN</text>
<text x="159.7" y="241.9">MLB</text>
<text x="172.3" y="241.9">UART</text>
<text x="185" y="242.1">MODULE</text>
<text x="187.7" y="240.1">I2C</text>
<text x="199.1" y="240.1">USB 2.0</text>
<text x="200.7" y="242.1">OTG</text>
<text x="212.4" y="241.9">ESAI1</text>
<text x="162.1" y="265">BASE BOARD CONNECTOR</text>
</g>
<g font-size="1.6">
<text x="351.7" y="275.8">Drawing Title:</text>
<text x="351.7" y="274.1">ICAP Classification:</text>
<text x="371.3" y="274.1">CP:</text>
<text x="375.2" y="273.8">___</text>
<text x="383.7" y="274.1">IUO:</text>
<text x="388.7" y="273.8">___</text>
<text x="394.4" y="274.1">PUBI: _X_</text>
<text x="351.7" y="281.2">Page Title:</text>
<text x="351.7" y="286.5">Size</text>
<text x="358.8" y="286.5">Document Number</text>
<text x="409.7" y="286.5">Rev</text>
<text x="351.7" y="291.8">Date:</text>
<text x="351.7" y="288.3">A2</text>
<text x="359.2" y="291.8">Friday, January 24, 2020</text>
<text x="374.8" y="288.3">SOURCE: SCH-29420, PDF: SPF-29420</text>
<text x="387.3" y="291.8">Sheet</text>
<text x="394.4" y="291.8">3</text>
<text x="399.7" y="291.8">of</text>
<text x="405" y="291.8">32</text>
<text x="410.4" y="288.3">C4</text>
</g>
<g font-size="1.4">
<text x="188.5" y="22.4">PMIC_I2C_SCL</text>
<text x="131.6" y="24.5">12V@7A</text>
<text x="188.5" y="27.7">PMIC_I2C_SDA</text>
<text x="168.7" y="35.1">3.3V</text>
<text x="180.5" y="35.1">1.8V</text>
<text x="92.3" y="36.9">1.8V</text>
<text x="97.6" y="36.9">1.1V</text>
<text x="213.7" y="45.8">UART 0</text>
<text x="95.8" y="52.9">1.8V</text>
<text x="210.1" y="49.4">M4O UART 0</text>
<text x="210.2" y="52.9">SCU UART 0</text>
<text x="130.7" y="58.3">QSPI0B</text>
<text x="225.3" y="57.9">POINTs</text>
<text x="226.6" y="56.5">TEST</text>
<text x="130.7" y="63.6">QSPI0A</text>
<text x="95.8" y="70.7">3.3V</text>
<text x="268.7" y="70.7">12V</text>
<text x="290.8" y="70.7">5V</text>
<text x="232.8" y="76.9">SCL</text>
<text x="232.7" y="78.7">SDA</text>
<text x="115.5" y="88.5">4 bit</text>
<text x="247" y="84.9">3.3V</text>
<text x="211.3" y="90.3">USB SS 3.0</text>
<text x="227.4" y="94.7">SDA</text>
<text x="227.5" y="92.9">SCL</text>
<text x="288" y="93.8">USB conn:</text>
<text x="288" y="95.3">TYPE C</text>
<text x="90.5" y="99.1">3.3V</text>
<text x="95.8" y="99.1">1.5V</text>
<text x="101.2" y="99.1">2.5V</text>
<text x="211.2" y="99.1">USB OTG 2</text>
<text x="80.1" y="104.5">1000 BASE-T</text>
<text x="130.7" y="102.7">RGMII0</text>
<text x="130.7" y="106.3">MDC0</text>
<text x="242.8" y="104.5">5V</text>
<text x="247" y="104.5">3.3V</text>
<text x="252.3" y="104.5">1.8V</text>
<text x="130.7" y="109.8">MDIO0</text>
<text x="215.6" y="109.8">SAI1</text>
<text x="215.9" y="113.4">SCL</text>
<text x="215.8" y="115.1">SDA</text>
<text x="225.9" y="114.4">I2C 0</text>
<text x="130.7" y="122.3">RGMII1</text>
<text x="214.7" y="127.6">ESAI0</text>
<text x="130.7" y="172">LVDS0</text>
<text x="130.7" y="173.5">CH0</text>
<text x="215.4" y="172.9">DSI 1</text>
<text x="130.7" y="177.4">LVDS0</text>
<text x="130.7" y="178.8">CH1</text>
<text x="215.4" y="178.3">DSI 0</text>
<text x="130.7" y="182.7">LVDS1</text>
<text x="130.7" y="184.2">CH0</text>
<text x="215.4" y="183.6">CSI 1</text>
<text x="130.7" y="188">LVDS1</text>
<text x="130.7" y="189.5">CH1</text>
<text x="215.4" y="188.9">CSI 0</text>
<text x="115.4" y="202.3">I2C 2</text>
<text x="214.8" y="202.3">UART</text>
<text x="215.5" y="200.5">PCIE</text>
<text x="214.8" y="205.8">SDXC</text>
<text x="216.6" y="204">I2S</text>
<text x="130.7" y="212.9">SPI2</text>
<text x="130.7" y="214.4">UART3</text>
<text x="227.8" y="215.3">4 bit</text>
<text x="131.9" y="244.1">CAN0</text>
<text x="140.5" y="244.1">CAN1</text>
<text x="148.8" y="244.1">CAN2</text>
</g>
<g font-size="1.3">
<text x="43" y="1.4">5</text>
<text x="125.4" y="1.4">4</text>
<text x="207.8" y="1.4">3</text>
<text x="290.2" y="1.4">2</text>
<text x="372.7" y="1.4">1</text>
<text x=".5" y="39.2">D</text>
<text x="414.4" y="39.2">D</text>
<text x=".5" y="111.8">C</text>
<text x="414.4" y="111.8">C</text>
<text x=".5" y="184.4">B</text>
<text x="414.4" y="184.4">B</text>
<text x=".5" y="257">A</text>
<text x="414.4" y="257">A</text>
<text x="43" y="293.5">5</text>
<text x="125.4" y="293.5">4</text>
<text x="207.8" y="293.5">3</text>
<text x="290.2" y="293.5">2</text>
<text x="372.7" y="293.5">1</text>
</g>
</svg>
